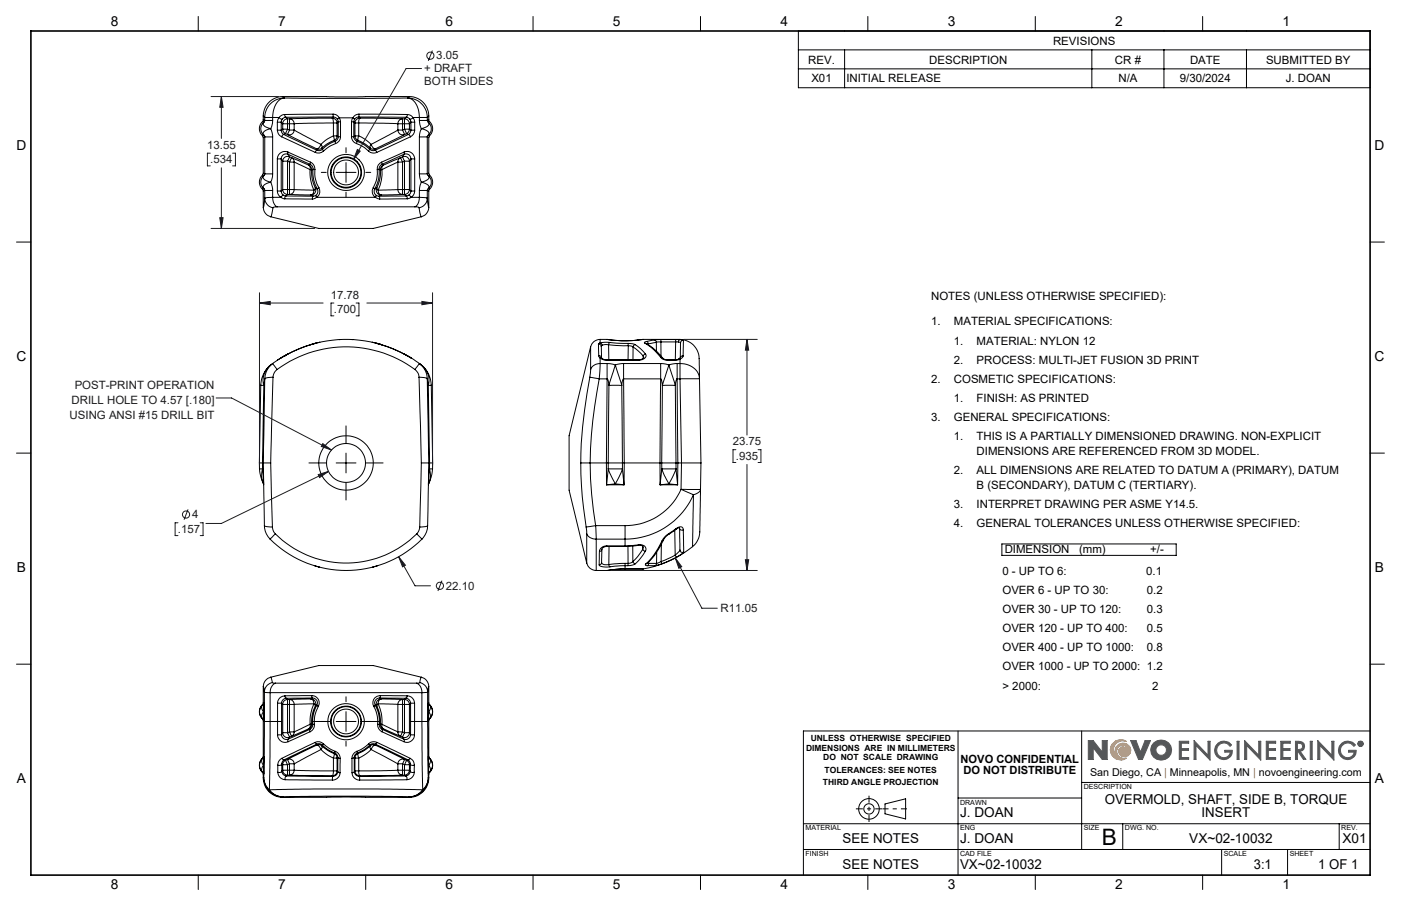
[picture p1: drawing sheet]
<svg xmlns="http://www.w3.org/2000/svg" width="432mm" height="279mm" viewBox="0 0 432 279" stroke-linecap="round" stroke-linejoin="round" font-family="sans-serif">
<g fill="none" stroke="#000" stroke-width=".31">
<path d="M61.1 5.1v4.5M112.7 5.1v4.5M164.3 5.1v4.5M215.9 5.1v4.5M267.5 5.1v4.5M319.1 5.1v4.5M370.7 5.1v4.5M80.9 37.5l.4 .2M80.9 37.5a2.95 2.95 0 0 0 0 4.4M81.1 36.9l-.2 .6M81.1 36.9l.5 .2M81.1 35.8l.5 .4"/>
<path d="M81.1 35.8v1.1M81.3 37.7a.77 .77 0 0 0-.2 .8 .77 .77 0 0 0 .6 .6l1.7 .6M81.3 37.7a2.52 2.52 0 0 0 0 4M81.6 37.1l-.3 .6M81.6 37.1h2.4M81.6 36.2h2.4M81.6 36.2v.9M83.4 39.7l.6 2.5M83.4 39.7l-2 .9-.3 .5 .2 .6M84 36.2l2 .1M84 37.1l-.6 2.6M84 36.2v.9"/>
<path d="M85.5 37.7h1.2M85.5 37.7v2.4M86 36.3l-.5 1.4M86 36.3l1 .4M86.7 37.7l.4 .5M86.7 37.7v2.4M87 36.7l-.3 1M87.1 29.8h39.1M87.1 39.8a1.45 1.45 0 0 0 .9 1.4M87.1 29.8a6 6 0 0 0-6 6M87.1 38.2h1.5M87.1 39.8h1.5"/>
<path d="M87.1 29.8l.5 .4M87.1 39.8l-.4 .3M87.1 38.2v1.6M87.6 30.2a4.8 4.8 0 0 0-3.5 4.7l-.1 1.3M87.6 30.2h38.1M87.6 30.2a6 6 0 0 0-6 6M87.8 35.3l-.9 .2-.9 .8M87.8 35.3v.6l.3 .3M88.1 36.2l-1.1 .5M88.1 36.2l.5 .5M88.6 36.7a1.51 1.51 0 0 0-1.5 1.5M88.6 36.7v1.5"/>
<path d="M88.6 39.8l-.6 1.4M88.6 36.7h.6M88.6 38.2h.6M88.6 38.2v1.6M88.6 39.8l.6 .3M89.2 36.7a1.51 1.51 0 0 1 1.5 1.5M89.2 36.7v1.5M89.2 38.2h1.5M89.2 38.2v1.9M90.7 38.2v1.9M102.4 36.4l-13.2 .3M102.4 36.4a1.45 1.45 0 0 1 1.5 1.5"/>
<path d="M102.4 36.4l.4 1.5M102.7 35.2l1.1 .3 .8 .8M102.7 35.2l-14.9 .1M102.7 35.2v.9M102.7 36.1l-14.6 .1M102.7 36.1l.5 .1 .8 .6M102.7 36.1l-.3 .3M102.8 37.9h1.1M102.8 37.9l-12.1 .3M102.8 37.9v4M103.9 37.9v4M104 36.8l.2 .8"/>
<path d="M104.2 37.6h.8M104.2 37.6v4.6M104.2 37.6l-.3 .3M104.6 36.3h4.1M104.6 36.3l-.6 .5M104.6 36.3l.4 1.3M105 37.6v4.6M108.3 37.6h.7M108.3 37.6v4.6M108.7 36.3l.6 .5M108.7 36.3l-.4 1.3M109 37.6v4.6"/>
<path d="M109 37.6l.4 .3M109.3 36.8l-.3 .8M109.4 37.9h1.2M109.4 37.9v4M110.6 36.1l14.6 .1M110.6 36.1l-.5 .1-.8 .6M110.6 37.9l12 .3M110.6 36.1l.3 .3M110.6 37.9v4M110.6 35.2l14.9 .1M110.6 35.2l-1.1 .3-.8 .8M110.6 35.2v.9"/>
<path d="M110.9 36.4l13.2 .3M110.9 36.4a1.51 1.51 0 0 0-1.5 1.5M110.9 36.4l-.3 1.5M122.6 38.2h1.5M122.6 38.2v1.9M124.1 36.7a1.51 1.51 0 0 0-1.5 1.5M124.1 36.7v1.5M124.1 36.7h.6M124.1 38.2h.6M124.1 38.2v1.9M124.7 36.7a1.57 1.57 0 0 1 1.5 1.5M124.7 36.7v1.5"/>
<path d="M124.7 38.2h1.5M124.7 39.8h1.5M124.7 39.8l.6 1.4M124.7 38.2v1.6M124.7 39.8l-.6 .3M125.2 36.2l1.1 .5M125.2 36.2l-.5 .5M125.5 35.3l1.1 .3 .7 .7M125.5 35.3l-.1 .6-.2 .3M125.7 30.2a4.7 4.7 0 0 1 3.5 4.7l.1 1.3M125.7 30.2a6 6 0 0 1 6 6M126.2 29.8a6 6 0 0 1 6 6"/>
<path d="M126.2 29.8l-.5 .4M126.2 39.8l-.3 .8-.6 .6M126.2 39.8l.4 .3M126.2 38.2v1.6M126.3 36.7l.3 1M126.6 37.7h1.2M126.6 37.7l-.4 .5M126.6 37.7v2.4M127.3 36.3l.5 1.4M127.3 36.3l-1 .4M127.8 37.7v2.4M129.3 36.2l-2 .1"/>
<path d="M129.3 37.1l.6 2.6M129.3 37.1h2.4M129.3 36.2h2.4M129.3 36.2v.9M129.9 39.7l-.6 2.5M129.9 39.7l1.7 .6a.8 .8 0 0 1 .4 1.4M131.7 37.1l.3 .6M131.7 36.2v.9M132 37.7l.2 .5-.3 .6-2 .9M132 37.7a2.59 2.59 0 0 1 0 4M132.2 36.9l.2 .6M132.2 36.9l-.5 .2"/>
<path d="M132.2 35.8l-.5 .4M132.2 35.8v1.1M132.4 37.5l-.4 .2M132.4 37.5a3 3 0 0 1 0 4.4M80.9 41.9l.2 .5M80.9 58.4l.2 .5M80.9 54l.4 .2M80.9 54a2.95 2.95 0 0 0 0 4.4M81.1 53.4l-.2 .6M81.1 53.4l.5 .2M81.1 42.4v11M81.1 58.9v5"/>
<path d="M81.3 54.2a.77 .77 0 0 0-.2 .8 .77 .77 0 0 0 .6 .5l1.7 .7M81.3 41.7l.3 .5M81.3 58.2l.3 .5M81.3 54.2a2.56 2.56 0 0 0 0 4M81.3 41.7l-.4 .2M81.3 58.2l-.4 .2M81.6 53.6l-.3 .6M81.6 53.6h2.4M81.6 42.2h2.4M81.6 58.7h2.4M81.6 42.2l-.5 .2M81.6 58.7l-.5 .2"/>
<path d="M81.6 42.2v11.4M81.6 58.7v2.4M83.4 56.2l.6 2.5M83.4 56.2l-1.7 .6a.77 .77 0 0 0-.6 .6 .77 .77 0 0 0 .2 .8M84 53.6v.9l-.6 1.7M84 42.2v11.4M84 58.7v2.2M85.5 40.1l.4 1.3 .9 .8M85.5 58.9l.4 1.2 .7 .8M85.5 49h1.2M85.5 40.1h1.2M85.5 58.9h1.2"/>
<path d="M85.5 49v9.9M86.7 40.1l.2 .9 .6 .5M86.7 58.9l.1 .6 .6 .7M86.7 49l.4 .7M86.7 49v9.9M86.8 42.2l10.4 4.8M87.1 58.5a1.51 1.51 0 0 0 1.5 1.5M87.1 49.7h1.5M87.1 58.5h1.5M87.1 58.5l-.4 .4M87.1 49.7v8.8M87.5 41.5l-.4 .1-.3 .6"/>
<path d="M87.5 41.5l10.1 4.8M88 41.2l.6 .3M88 41.2l-.5 .3M88.6 41.5l9 4.4M88.6 58.5v1.5M88.6 60h.6M88.6 60l-.5 .4M88.6 49.7v8.8M88.6 49.7l.6 .3M88.6 58.5h.6M88.7 46.9l7 3.1M88.7 46.9a2.34 2.34 0 0 0-3.2 2.1"/>
<path d="M88.7 46.9l.1 .7M88.8 47.6l6.8 3.1M88.8 47.6a1.51 1.51 0 0 0-2.1 1.4M88.8 47.6l.5 .8M89.2 60l6.6 .1M89.2 40.1l-.6 1.4M89.2 40.1h1.5M89.2 50h1.5M89.2 58.5v1.5M89.2 58.5h1.5M89.2 50v8.5M89.3 48.4a1.48 1.48 0 0 0-2.2 1.3"/>
<path d="M89.3 48.4l-.7 1.3M89.3 48.4l.6 .2M89.9 48.6l5.3 2.3M89.9 48.6a1.4 1.4 0 0 1 .8 1.4M89.9 48.6l-.7 1.4M90.7 40.1l8.2 4.4M90.7 40.1a1.5 1.5 0 0 1-2.1 1.4M90.7 58.5l6 .1M90.7 58.5a1.51 1.51 0 0 1-1.5 1.5M90.7 50l4.9 2.3M90.7 50v8.5M95.2 50.9a1.51 1.51 0 0 1 .9 1.5"/>
<path d="M95.2 50.9a1.21 1.21 0 0 1 .4 1.4M95.6 52.3l.2 3.3 .9 3M95.6 52.3l.5 .1M95.6 50.7a1.47 1.47 0 0 1 .9 1.5M95.6 50.7l-.4 .2M95.7 50l1.1 1.1 .2 1.2M95.7 50l-.1 .7M96.1 52.4v1.5a9.5 9.5 0 0 0 1.1 4.1M96.5 52.2l-.1 1.7a10.2 10.2 0 0 0 1.4 4.4M96.5 52.2l.5 .1M96.5 52.2l-.4 .2M96.7 58.6a1.26 1.26 0 0 1-.9 1.5"/>
<path d="M97 52.3a8.8 8.8 0 0 0 1.3 5.6M97.2 58l.6 .3M97.2 58a1.5 1.5 0 0 1-1.4 2.1M97.2 58l-.5 .6M97.6 45.9v.4M97.6 46.3l-.4 .7M97.8 58.3a1.51 1.51 0 0 1-.5 2M98.3 57.9a2.19 2.19 0 0 1-.7 3M98.3 57.9l-.5 .4M98.9 44.5l.4 .7v.4M98.9 44.5a1.56 1.56 0 0 1-1.3 1.4M99.3 45.6l.1 .4"/>
<path d="M99.3 45.6a1.6 1.6 0 0 1-1.7 .3M99.4 46l.4 .5M99.4 46a1.52 1.52 0 0 1-1.8 .3M99.8 46.5a2.25 2.25 0 0 1-2.6 .5M102.8 41.9l-1.8 .9-2.1 1.7M102.8 41.9l.1 1.4M102.8 41.9h1.1M102.9 43.3l-2.3 1.2-1.3 1.1M102.9 43.3l.4 .3M103.3 43.6l.1 .7M103.3 43.6l-2.4 1.1-1.5 1.3M103.4 44.3l-2.1 1-1.5 1.2"/>
<path d="M103.9 41.9a1.48 1.48 0 0 1-1 1.4M103.9 41.9l.3 .3M104.2 42.2a1.52 1.52 0 0 1-.9 1.4M104.2 42.2h.8M105 42.2a2.21 2.21 0 0 1-1.6 2.1M108.3 42.2a2.25 2.25 0 0 0 1.6 2.1M108.3 42.2h.7M109 42.2a1.6 1.6 0 0 0 1.1 1.4M109.4 41.9a1.59 1.59 0 0 0 1 1.4M109.4 41.9h1.2M109.4 41.9l-.4 .3M109.9 44.3a9.9 9.9 0 0 1 3.6 2.2"/>
<path d="M110.1 43.6l-.2 .7M110.1 43.6l1.8 .8 2 1.6M110.4 43.3l2.3 1.2 1.3 1.1M110.4 43.3l-.3 .3M110.6 41.9l2.4 1.4 1.4 1.2M110.6 41.9l-.2 1.4M113.5 46.5l.7 .5 .8 .2 1.1-.2M113.9 46l-.4 .5M113.9 46a1.46 1.46 0 0 0 1.7 .3M114 45.6l-.1 .4M114 45.6a1.6 1.6 0 0 0 1.7 .3M114.4 44.5l-.4 1.1"/>
<path d="M114.4 44.5a1.65 1.65 0 0 0 1.3 1.4M115 57.9a2.19 2.19 0 0 0 .7 3M115 57.9l.5 .4M115.5 58.3a1.47 1.47 0 0 0 .5 2M115.6 46.3l.5 .7M115.7 45.9l-.1 .4M116.1 58l-.6 .3M116.1 58a1.46 1.46 0 0 0 1.3 2.1M116.1 58l.5 .6M116.3 52.3a9.4 9.4 0 0 1-1.3 5.6M116.6 58.6a1.35 1.35 0 0 0 .8 1.5M116.8 52.2a10.3 10.3 0 0 1-1.3 6.1"/>
<path d="M116.8 52.2l-.5 .1M116.8 52.2l.4 .2M117.2 52.4v2.2l-1.1 3.4M117.6 50a2.18 2.18 0 0 0-1.3 2.3M117.6 50l.1 .7M117.7 50.7a1.57 1.57 0 0 0-.9 1.5M117.7 50.7l.4 .2M117.7 52.3l-.2 3.3-.9 3M117.7 52.3l-.5 .1M118.1 50.9a1.52 1.52 0 0 0-.9 1.5M118.1 50.9a1.21 1.21 0 0 0-.4 1.4M122.6 40.1l-8.2 4.4"/>
<path d="M122.6 40.1a1.5 1.5 0 0 0 2.1 1.4M122.6 58.5l-6 .1M122.6 58.5a1.51 1.51 0 0 0 1.5 1.5M122.6 50l-4.9 2.3M122.6 40.1h1.5M122.6 50h1.5M122.6 58.5h1.5M122.6 50v8.5M123.4 48.6l-5.3 2.3M123.4 48.6a1.4 1.4 0 0 0-.8 1.4M123.4 48.6l.7 1.4M124 48.4a1.5 1.5 0 0 1 2.2 1.3"/>
<path d="M124 48.4l.7 1.3M124 48.4l-.6 .2M124.1 60l-6.7 .1M124.1 40.1l.6 1.4M124.1 58.5v1.5M124.1 60h.6M124.1 58.5h.6M124.1 50v8.5M124.5 47.6l-6.8 3.1M124.5 47.6a1.52 1.52 0 0 1 2.1 1.4M124.5 47.6l-.5 .8M124.6 46.9a2.33 2.33 0 0 1 3.2 2.1"/>
<path d="M124.6 46.9l-7 3.1M124.6 46.9l-.1 .7M124.7 49.7h1.5M124.7 58.5h1.5M124.7 58.5v1.5M124.7 60l.5 .4M124.7 49.7v8.8M124.7 49.7l-.6 .3M124.7 41.5l-9 4.4M125.3 41.2l-.6 .3M125.3 41.2l.5 .3M125.8 41.5l-10.2 4.8"/>
<path d="M125.8 41.5l.7 .7M126.2 58.5a1.57 1.57 0 0 1-1.5 1.5M126.2 58.5l.4 .4M126.2 49.7v8.8M126.5 42.2l-10.4 4.8M126.6 49h1.2M126.6 40.1l-.2 .9-.6 .5M126.6 40.1h1.2M126.6 58.9l-.2 .9-.5 .4M126.6 58.9h1.2M126.6 49l-.4 .7M126.6 49v9.9"/>
<path d="M127.8 40.1a2.35 2.35 0 0 1-1.3 2.1M127.8 58.9a2.19 2.19 0 0 1-1.1 2M127.8 49v9.9M129.3 53.6l.6 2.6M129.3 42.2h2.4M129.3 58.7h2.4M129.3 53.6h2.4M129.3 42.2v11.4M129.3 58.7v2.2M129.9 56.2l-.6 2.5M129.9 56.2l1.7 .6a.8 .8 0 0 1 .4 1.4M131.7 53.6l.3 .6"/>
<path d="M131.7 42.2l.5 .2M131.7 58.7l.5 .2M131.7 42.2v11.4M131.7 58.7v2.4M132 41.7l-.3 .5M132 58.2l-.3 .5M132 54.2l.2 .5-.3 .6-2 .9M132 54.2a2.62 2.62 0 0 1 0 4M132 41.7l.4 .2M132 58.2l.4 .2M132.2 53.4l.2 .6M132.2 53.4l-.5 .2"/>
<path d="M132.2 42.4v11M132.2 58.9v5M132.4 54l-.4 .2M132.4 41.9l-.2 .5M132.4 58.4l-.2 .5M132.4 54a3 3 0 0 1 0 4.4M5.1 74.6h4.4M81.1 63.9a3.1 3.1 0 0 0 2.3 3M81.6 61.1a3.1 3.1 0 0 0 2.5 3M81.6 61.1l-.5 2.8M83.4 66.9l14.8 3.5h16.8l14.9-3.5M84 60.9h2.6"/>
<path d="M84 60.9a3.1 3.1 0 0 0 1.4 2.9M84 60.9l-2.4 .2M84.1 64.1l-.7 2.8M85.4 63.8h42.5M85.4 63.8l-1.3 .3M86.6 60.9l1.2 .4M87.4 60.2l-.8 .7M87.4 60.2l.7 .2M87.8 61.3l8.5 .1M88.1 60.4l-.3 .3v.6M88.1 60.4l8.4 .1M95.8 60.1l.7 .4"/>
<path d="M96.5 60.5l-.2 .9M97.3 60.3l.3 .6M97.3 60.3l-.8 .2M97.6 60.9h18.1M97.6 60.9l-1.3 .5M115.7 60.9l1.3 .5M116 60.3l-.3 .6M116 60.3l.8 .2M116.8 60.5l.2 .9M117.4 60.1l-.6 .4M125.2 60.4l-8.4 .1M125.2 60.4l.2 .3 .1 .6"/>
<path d="M125.5 61.3l-8.5 .1M125.9 60.2l-.7 .2M125.9 60.2l.8 .7M126.7 60.9h2.6M126.7 60.9l-1.2 .4M127.9 63.8l1.3 .3M129.2 64.1l.7 2.8M129.3 60.9a3.1 3.1 0 0 1-1.4 2.9M129.3 60.9l2.4 .2M131.7 61.1a2.97 2.97 0 0 1-2.5 3M131.7 61.1l.5 2.8M132.2 63.9a3.1 3.1 0 0 1-2.3 3"/>
<path d="M422.3 74.6h4.4M80.4 118.8l.9 .1M80.4 118.8l-.5 24M81.3 118.9l-.4 23.9M81.6 116.8l-.5 26M81.6 116.8l-.3 2.1M83.4 112.6a5.8 5.8 0 0 0-2.1 6.3M83.4 112.6a8.3 8.3 0 0 0-3 6.2M83.4 112.6l-.5 .4M83.4 112.6h.1M84 112.1l-.6 .5M84 112.1a6 6 0 0 0-2.4 4.7"/>
<path d="M84 112.1l1.4 1.8M84.1 116.3l-.7 26.5M84.1 116.3l-1.6 .2-.9 .3M85.4 113.9l-.8 1-.5 1.4M85.4 113.9a35.7 35.7 0 0 1 42.5 0M86.6 110.4l-2.6 1.7M87.8 109.7l-1.2 .7M87.8 109.7h.1M88.7 109.1l-3.2 2M88.7 109.1v.1M96.3 106.2l-4.7 1.6-3.8 1.9M96.3 106.2a39.8 39.8 0 0 0-8.5 3.5"/>
<path d="M96.3 106.2h.1M96.9 105.9l-1.3 .4M97 105.9h.1M97.6 105.8l-1.3 .4M97.6 105.8a37.8 37.8 0 0 1 18.1 0M98.5 105.6h.1M98.5 105.6l-1.7 .4M105 104.7h-.4M108.3 104.7h.4M114.7 105.6h.1M114.8 105.6l1.7 .4M115.7 105.8l1.3 .4"/>
<path d="M116.3 105.9l1.4 .4M117 106.2l3.9 1.3 4.6 2.2M117 106.2l.5 .1a39.3 39.3 0 0 1 8 3.4M117 106.2h.1M124.6 109.2l2.1 1.2M125.5 109.7l1.2 .7M125.5 109.7h.1M125.6 109.7l1.1 .7M126.7 110.4l2.6 1.7M127.9 113.9l.4 .4a2.78 2.78 0 0 1 .9 2M129.2 116.3l.7 26.5M129.2 116.3l1.6 .2 .9 .3"/>
<path d="M129.3 112.1a5.9 5.9 0 0 1 2.4 4.7M129.3 112.1l-1.4 1.8M129.3 112.1l.6 .5-.5-.5M131.7 116.8l.5 26M131.7 116.8l.3 2.1M132 118.9l.4 23.9M132.9 118.8a8.1 8.1 0 0 0-3-6.2 5.7 5.7 0 0 1 2.1 6.3M132.9 118.8l-.9 .1M132.9 118.8l.4 24M181.8 116.3a142.4 142.4 0 0 0-2.8 26.5M181.8 116.3l2.9 .5M182 113.9l-.2 2.4"/>
<path d="M182 107l-6.6 27.4v16.8l5.4 22.4M182 107v6.9M184.4 106.2l.1 3.5M184.4 106.2a.74 .74 0 0 1 .9 .7M184.5 109.7l.5 .7M184.5 109.7a.69 .69 0 0 1 .9 .6M184.7 116.8l-.8 4.3a134.2 134.2 0 0 0-2 21.7M184.7 116.8h2.4M185 104.7a2.97 2.97 0 0 0-3 2.3M185 112.1l-.3 4.7M185 112.1a3 3 0 0 0-3 1.8M185 110.4v1.7"/>
<path d="M185 110.4l.7 .4 1.2 .3M185 105.8l-.6 .4M185 105.8l.6 .7M185 104.7v1.1M185 110.4l.5 .1M185 104.7h2.1M185 112.1h2.1M185.3 106.9l.1 3.4M185.4 110.3l.1 .2M185.5 110.5l1.4 .4M185.6 106.5l-.3 .4M186.9 110.9v.2"/>
<path d="M186.9 110.9h9.9M186.9 111.1h9.9M187.1 104.7l.9 .1a35.6 35.6 0 0 0 10.2-.1M187.1 116.8l-.2 26M187.1 116.8l.3 .5 .3 1.6M187.1 112.1l2.6 .5M187.1 112.1v4.7M187.1 104.7a36.4 36.4 0 0 0 11.1 0M187.6 106.3l6 .3M187.6 106.3l-2 .2M187.6 106.3v4.6M187.7 118.9l-.2 23.9"/>
<path d="M187.7 118.9h3.9M187.9 105.6l5.7 .3M187.9 105.6l-2.9 .2M187.9 105.6l-.3 .7M189.7 112.6l1.9 6.3M189.7 112.6l-2 6.3M191.6 118.9l.2 23.9M192.2 116.8l-.4 .8-.2 1.3M192.2 116.8l.2 26M192.2 112.1l-2.5 .5M192.2 112.1v4.7M192.2 116.8h11.4"/>
<path d="M192.2 112.1h11.4M193.6 105.9l2.2 .4M193.6 105.9v.7M193.6 106.6l1.5 .4M193.6 106.6v4.3M195.1 107l3.2 2.8M195.1 107v3.9M195.8 106.3l1.6 1.2 1.5 1.6M195.8 106.3l-.5 .2-.2 .5M196.8 110.9v.2M198.1 104.7h-.1M198.2 104.7h11.3"/>
<path d="M198.3 109.8l.1 .5M198.3 109.8l-.1 .7M198.4 110.3l-.8 .5-.8 .1M198.8 105.9l2.8 2.1 2.1 2.2M198.8 105.9h.4M198.9 109.1a1.18 1.18 0 0 1-1 1.8l-1.1 .2M198.9 109.1l-.6 .7M199.2 105.9a17.6 17.6 0 0 1 5 4.5M199.2 105.9h.1M199.3 105.3l-.7 .3 .2 .3M199.3 105.3l.5 .7M199.8 106l-.3 .2"/>
<path d="M199.8 106v.3M201.6 104.8l-2.3 .5M201.6 104.8l.5 .3 .2 .5M202.3 105.6l-2.5 .4M202.3 105.6v2.7M203.6 116.8l-.2 26M203.6 116.8l.3 .5 .3 1.6M203.6 112.1l2.6 .5M203.6 112.1v4.7M203.7 110.2l1.1 .6 .9 .1M203.7 110.2a2.46 2.46 0 0 0 2 .9M203.7 104.7l-2.1 .1"/>
<path d="M203.7 105.4l-1.4 .2M203.7 104.7v.7M203.7 104.7h4.5M203.7 105.4h4.5M203.7 105.4v4.4M204.2 118.9l-.3 23.9M204.2 118.9h3.9M205.7 110.9v.2M205.7 110.9h2.4M205.7 111.1h2.4M206.2 112.6l1.9 6.3M206.2 112.6l-2 6.3"/>
<path d="M208.1 118.9l.3 23.9M208.1 110.9v.2M208.2 104.7h1.3M208.2 105.4h.9M208.2 104.7v.7M208.2 105.4l-.1 5.5M208.7 116.8l-.4 .8-.2 1.3M208.7 116.8l.2 26M208.7 112.1l-2.5 .5M208.7 112.1v4.7M208.7 116.8h.9M208.7 112.1h.9"/>
<path d="M209.1 105.4l.7 .3M209.2 110.7l-1.1 .2M209.2 110.7h.4M209.5 104.7a6.3 6.3 0 0 1 6 7.4l.1 4.7M209.5 104.7l1.1 .3M209.5 104.7l-.4 .7M209.5 104.7h.1M209.6 116.8h6M209.6 112.1a5.5 5.5 0 0 1 6 4.7M209.6 112.1v4.7M209.6 110.7l-1.5 .4M209.6 110.7v1.4"/>
<path d="M209.6 116.8l.4 26M209.7 110.4l-.5 .3M209.8 105.7l-.1 4.7M210.5 109.8l-.1 .4-.8 .5M210.5 109.8a.74 .74 0 0 0-.8 .6M210.6 105l-.1 4.8M210.6 105a.74 .74 0 0 0-.8 .7M215.6 116.8l.4 26M5.1 139.7h4.4M422.3 139.7h4.4M79.9 142.8h1M79.9 142.8l.1 1.8"/>
<path d="M80.9 144.6a6.6 6.6 0 0 0 .3 4.6 12.4 12.4 0 0 1-1.2-4.6M80.9 144.6l.4 4.9M80.9 142.8h.2M80.9 144.6h-.9M80.9 142.8v1.8M81.1 142.8h2.3M81.1 142.8l.4 19.3M83.4 142.8l.6 19.7M129.9 142.8l-.5 19.7M129.9 142.8h2.3M132.2 142.8l-.4 19.3M132.2 142.8h.2"/>
<path d="M132.4 144.6a6.8 6.8 0 0 1-.3 4.6l.8-2 .4-2.6M132.4 144.6l-.4 4.9M132.4 144.6h.9M132.4 142.8v1.8M132.4 142.8h.9M133.3 142.8v1.8M179 142.8h2.9M179 142.8v3.4a124.2 124.2 0 0 0 1.7 16.3M181.9 142.8a122 122 0 0 0 1.7 19.3M181.9 142.8h5M186.9 142.8h.6M186.9 142.8v6.7"/>
<path d="M186.9 149.5h5.4M187.5 142.8h4.3M187.5 144.6h4.3M187.5 142.8v1.8M187.5 144.6l2.2 4.6M187.5 144.6l-.6 4.9M189.7 149.2l-2.8 .3M189.7 149.2l2.6 .3M191.8 144.6l-2.1 4.6M191.8 144.6l.5 4.9M191.8 142.8h.6M191.8 142.8v1.8"/>
<path d="M192.4 142.8h11M192.4 142.8l-.1 6.7M203.4 142.8h.5M203.4 142.8v6.7M203.4 149.5h5.4M203.9 142.8h4.5M203.9 142.8l.1 1.8M204 144.6h4.4M204 144.6l.8 2.2 1.4 2.4M204 144.6l-.6 4.9M206.2 149.2l-2.8 .3M206.2 149.2l2.6 .3"/>
<path d="M208.4 144.6l-2.2 4.6M208.4 144.6l.4 4.9M208.4 142.8h.5M208.4 142.8v1.8M208.9 142.8h1.1M208.9 142.8l-.1 6.7M209.9 150.9a18.8 18.8 0 0 1-17.2 11.2M209.9 150.9h6M209.9 150.9l3.8 1.7M210 142.8h6M210 142.8l-.1 8.1M213.7 152.6a23.1 23.1 0 0 1-21 13.7"/>
<path d="M213.7 152.6l-.3 16M215.9 150.9l-.1 8.6a18.3 18.3 0 0 1-.7 7l-.7 1.2-1 .9M215.9 150.9a2.46 2.46 0 0 1-2.2 1.7M216 142.8l-.1 8.1M81.5 162.1l.6 .3 1.9 .1M81.5 162.1a5.9 5.9 0 0 0 1.8 4.2M83.3 166.3a33.1 33.1 0 0 0 46.7 0M84 162.5l.3 1.3 .6 .8M84.9 164.6a30.9 30.9 0 0 0 43.5 0M84.9 164.6l-1.6 1.7M96.9 174.4l1.5 .5M116.4 174.4l-1.5 .5"/>
<path d="M128.4 164.6l1.6 1.7M129.4 162.5l-.2 1-.8 1.1M131.8 162.1l-.5 .3-1.9 .1M131.8 162.1a5.9 5.9 0 0 1-1.8 4.2M180.7 162.5l.1 2.1M180.8 173.6a2.97 2.97 0 0 0 3 2.3M180.8 164.6a3 3 0 0 0 3 1.7M180.8 164.6v9M183.6 162.1l-2.9 .4M183.6 162.1l.2 4.2M183.6 162.1h9.1M183.8 166.3v9.6"/>
<path d="M183.8 175.9h3.3M183.8 166.3h8.9M184.7 174.2a2.52 2.52 0 0 0 2.6 .7l.7-.1M184.7 170v4.2M185.4 173.5l-.2 .5-.5 .2M185.4 173.5l.2 .3 .6 .3h1.4M185.5 169.4l-.2 .5-.6 .1M185.5 169.4l-.1 4.1M187 168.5h-.1a1.39 1.39 0 0 0-1.4 .9M187 168.3a2.17 2.17 0 0 0-2.3 1.7M187 168.3v.2M187 168.5h5.7"/>
<path d="M187 168.3h5.7M187.6 174.1l.4 .7M187.7 168.5l-.1 5.6M192.7 175.5l-5.6 .4M192.7 162.1v4.2M192.7 166.3v2M192.7 174.4v1M192.7 174.4h.8M192.7 174.4l-4.7 .4M192.7 173.7h.9M192.7 173.7l-5.1 .4M192.7 173.7v.7"/>
<path d="M192.7 175.4h5.6M192.7 175.4l-5.6 .5M192.7 168.3v.2M192.7 175.4v.1M193.5 168.5l.1 5.2M193.6 173.7l-.1 .7M195 168.4l.1 4.8M195.1 173.2l.3 .5 .4 .1M195.1 173.2l-.6 .4-.9 .1M195.8 173.8l-.9 .5-1.4 .1M196.8 168.2h.9a.72 .72 0 0 1 .4 1.2M196.8 168.2l-4.1 .3"/>
<path d="M196.8 168a1.69 1.69 0 0 1 2.3 1.7l-.2 .3M196.8 168l-4.1 .3M196.8 168v.2M198 168.4l.1 1M198.1 169.4l.8 .6M198.1 169.4l-1.5 2.1-1.5 1.7M198.3 175.4l-5.6 .1M198.9 170l-1.9 2.6-1.2 1.2M199.1 173.8l-.1 .5 .6 .1M199.4 173.7l-.3 .1M199.5 173.7l-.1 .1M199.5 173.6l.4 .1"/>
<path d="M199.6 174.4h2.3M199.9 173.7l-.3 .7M199.9 173.7h2.5M199.9 173.3v.4M202.4 173.7l-.5 .7M202.4 170.3v3.4M203.8 173.2l-1.4 .5M203.8 173.2l.2 .6M203.8 167.8v5.4M204 166.9a21.4 21.4 0 0 1-4.9 6.9M204 173.8l-2.1 .6M204.4 166.6a21 21 0 0 1-5 7.1"/>
<path d="M204.4 166.6l-.4 .3M206.1 164.6l-1.4 1.2-.7 1.1M206.1 164.6l.1 .1M206.2 164.7l-1 .8-.8 1.1M208 163.5l.1 7.7M208.1 171.2l.4 .7M208.1 171.2l-4.3 2M208.3 163.1a1.34 1.34 0 0 1 2.3 0v.3M208.3 163.1l-2.2 1.5M208.3 163.1l.1 .1M208.4 163.2l-2.2 1.5M208.5 171.9l-4.5 1.9"/>
<path d="M209.4 162.9v-.2l-.3 .1-.7 .4M209.4 162.9a.77 .77 0 0 0 1.2 .5M209.4 162.9l.2 6.8M209.6 169.7a.73 .73 0 0 0 1.1 .6M209.6 169.7l-1.5 1.5M210.6 163.4l.1 6.9M210.7 170.3l-2.2 1.6M213.4 168.6a33.1 33.1 0 0 1-15.1 6.8M5.1 204.8h4.4M80.9 217.3a1.68 1.68 0 0 0 .3 2.2M80.9 217.3h.1M80.9 217.3a2.99 2.99 0 0 0 0 4.4"/>
<path d="M80.9 217.3a2.92 2.92 0 0 0 0 4.4M81.1 211.8l.4 1.6M81.1 216.7l-.2 .6M81.1 211.8v4.9M81.1 216.7l.2 .1M81.2 219.5a1.68 1.68 0 0 0-.3 2.2M81.2 219.5l.1 2.7M81.3 216.8l-.1 2.7M81.3 216.8l-.4 .5M81.3 216.8v5.4M81.5 213.4l1.8 .2M81.5 213.4v9.1"/>
<path d="M83.3 213.6h46.7M83.3 213.6v8.9M83.4 208.8l.6 1.7M83.4 208.8l14.8-3.6h16.8l14.9 3.6M83.4 208.8a2.99 2.99 0 0 0-2.3 3M84 210.5l.9 .2M84 210.5a2.96 2.96 0 0 0-2.5 2.9M84.9 210.7h43.5M84.9 210.7a3.1 3.1 0 0 0-1.6 2.9M85.5 216.9h1.3M85.5 216.9v5.6M86.8 216.9l.3 .3"/>
<path d="M86.8 216.9v5.6M87.1 217.2h1.5M87.1 217.2v8.8M87.8 214.6a2.28 2.28 0 0 0-2.3 2.3M87.8 214.6l.4 .7M88.2 215.3a1.51 1.51 0 0 0-1.4 1.6M88.2 215.3l.4 .4M88.6 215.7a1.45 1.45 0 0 0-1.5 1.5M88.6 215.7v1.5M88.6 217.2v8.8M88.6 215.7h.6M88.6 217.2h.6"/>
<path d="M89.2 215.7a1.51 1.51 0 0 1 1.5 1.5M89.2 215.7v1.5M89.2 217.2h1.5M89.2 217.2v8.5M90.7 217.2v8.5M95.8 215.5a1.51 1.51 0 0 1 1.4 2.2M95.8 215.5l-6.6 .2M95.8 215.5a1.34 1.34 0 0 1 .9 1.6M96.1 214.5a2.25 2.25 0 0 1 2 3.3M96.1 214.5l-8.3 .1M96.1 214.5l.2 .8M96.3 215.3a1.48 1.48 0 0 1 1.3 2.2"/>
<path d="M96.3 215.3l-.5 .2M96.3 215.3h-8.1M96.7 217.1l-.9 3-.2 3.3M96.7 217.1l.5 .6M96.7 217.1l-6 .1M97.2 217.7l-1 2.7-.1 2.9M97.6 217.5l-.9 2.3-.4 2.7M97.6 217.5l.5 .3M97.6 217.5l-.4 .2M98.1 217.8l-1.1 3-.1 1.7M115.2 217.8l.9 2.4 .4 2.3M115.6 217.5l-.4 .3"/>
<path d="M115.6 217.5l1.1 2.5 .2 2.5M115.6 217.5l.5 .2M116.1 217.7l1 2.6 .1 3M116.6 217.1l-.5 .6M116.6 217.1a12.9 12.9 0 0 1 1.1 6.3M116.6 217.1l6 .1M117 215.3a1.51 1.51 0 0 0-1.4 2.2M117 215.3l.4 .2M117 215.3h8.1M117.2 214.5l8.3 .1M117.2 214.5a2.23 2.23 0 0 0-2 3.3M117.2 214.5l-.2 .8"/>
<path d="M117.4 215.5a1.48 1.48 0 0 0-1.3 2.2M117.4 215.5l6.7 .2M117.4 215.5a1.44 1.44 0 0 0-.8 1.6M122.6 217.2h1.5M122.6 217.2v8.5M124.1 215.7a1.51 1.51 0 0 0-1.5 1.5M124.1 215.7v1.5M124.1 217.2v8.5M124.1 215.7h.6M124.1 217.2h.6M124.7 215.7a1.51 1.51 0 0 1 1.5 1.5M124.7 217.2h1.5"/>
<path d="M124.7 215.7v1.5M124.7 217.2v8.8M125.1 215.3l1.1 .6 .3 1M125.1 215.3l-.4 .4M125.5 214.6a2.34 2.34 0 0 1 2.3 2.3M125.5 214.6l-.1 .5-.3 .2M126.2 217.2v8.8M126.5 216.9h1.3M126.5 216.9l-.3 .3M126.5 216.9v5.6M127.8 216.9v5.6M128.4 210.7a2.99 2.99 0 0 1 1.6 2.9"/>
<path d="M129.4 210.5l-1 .2M129.4 210.5a2.97 2.97 0 0 1 2.4 2.9M129.9 208.8l-.5 1.7M129.9 208.8a2.99 2.99 0 0 1 2.3 3M130 213.6v8.9M131.8 213.4l-1.8 .2M131.8 213.4v9.1M132 216.8l.1 2.7M132 216.8l.4 .5M132 216.8v5.4M132.1 219.5a1.72 1.72 0 0 1 .3 2.2M132.1 219.5l-.1 2.7"/>
<path d="M132.2 211.8l-.4 1.6M132.2 216.7l.2 .6M132.2 211.8v4.9M132.2 216.7l-.2 .1M132.4 217.3a1.72 1.72 0 0 1-.3 2.2M132.4 217.3a2.99 2.99 0 0 1 0 4.4M132.4 217.3h.1M422.3 204.8h4.4M80.9 238.2l.4 .5M80.9 238.2l.2 .6M80.9 238.2h.1M80.9 233.8a1.68 1.68 0 0 0 .3 2.2"/>
<path d="M80.9 221.7l.4 .5M80.9 221.7l.2 .5M80.9 221.7h.1M80.9 233.8a2.99 2.99 0 0 0 0 4.4M80.9 233.8a2.95 2.95 0 0 0 0 4.4M80.9 233.8h.1M81.1 239.9a6 6 0 0 0 6 6M81.1 233.3l-.2 .5M81.1 222.2v11.1M81.1 238.8v1.1M81.1 233.3h.2M81.2 236l.1 2.7"/>
<path d="M81.2 236a1.68 1.68 0 0 0-.3 2.2M81.3 239.7a5.2 5.2 0 0 0 1.7 3.9M81.3 239.7a6 6 0 0 0 6 6M81.3 233.3l-.1 2.7M81.3 233.3l-.4 .5M81.3 239.7l-.2 .2M81.3 238.7l-.2 .1M81.3 233.3v5.4M81.3 222.2h-.2M81.5 222.5l-.2 17.2M81.5 222.5h1.8M83.3 222.5h2.2"/>
<path d="M83.3 222.5l-.3 21.1M85.5 222.5v4.1M85.5 226.6a2.29 2.29 0 0 0 3.3 2.1M85.5 222.5h1.3M85.6 236v2.2M85.6 238.2a2.35 2.35 0 0 0 2.3 2.3M86.8 226.5l-1.3 .1M86.8 226.5a1.51 1.51 0 0 0 2.1 1.4M86.8 222.5v4M86.8 235.7a.92 .92 0 0 1-1.2 .3M86.8 235.7l.1 2.1M86.8 235.7l.3 .1"/>
<path d="M86.9 237.8a.91 .91 0 0 1-1.3 .4M86.9 237.8l.4 1 1 .5M86.9 233.9a2.28 2.28 0 0 0-1.3 2.1M86.9 233.9l.3 .3 .5 .1M87.1 226a1.52 1.52 0 0 0 2.2 1.3M87.1 237.5a1.51 1.51 0 0 0 1.5 1.5M87.1 237.5h1.5M87.1 235.8h1.5M87.1 226h1.5M87.1 235.8v1.7M87.1 226l-.3 .5M87.1 237.5l-.2 .3"/>
<path d="M87.7 234.3l-.6 .4-.3 1M87.7 234.3l.3 .2M88 234.5a1.36 1.36 0 0 0-.9 1.3M88 234.5l.6 1.3M88.3 239.3a.88 .88 0 0 0-.4 1.2M88.3 239.3l14.3 .1M88.6 234.2a1.5 1.5 0 0 1 2.1 1.3M88.6 234.2l.6 1.3M88.6 234.2l-.6 .3M88.6 237.5v1.5M88.6 226l.7 1.3M88.6 235.8v1.7"/>
<path d="M88.6 239h.6M88.6 239l-.3 .3M88.6 237.5h.6M88.9 227.9l-.1 .8M89.2 239l13.2 .3M89.2 237.5h1.5M89.2 237.5v1.5M89.2 235.5h1.5M89.2 225.7l.7 1.3M89.2 225.7h1.5M89.2 235.5v2M89.2 235.5l-.6 .3"/>
<path d="M89.2 225.7l-.6 .3M89.3 227.3l-.4 .6M89.9 227l-.6 .3M90.7 237.5a1.51 1.51 0 0 1-1.5 1.5M90.7 237.5l12.1 .2M90.7 225.7l-.4 1-.4 .3M90.7 235.5v2M95.2 224.7l-5.3 2.3M95.2 224.7l.3 .2M95.5 224.9l.1 .8M95.5 224.9l-6.6 3M95.6 225.7l-6.8 3"/>
<path d="M95.6 223.4l-4.9 2.3M95.6 223.4a1.13 1.13 0 0 1-.4 1.3M96.1 223.3l.3 .1M96.1 223.3a1.51 1.51 0 0 1-.9 1.4M96.1 223.3l-.5 .1M96.3 222.5h.6M96.3 222.5l.1 .9M96.4 223.4a1.46 1.46 0 0 1-.9 1.5M96.9 222.5h4.1M96.9 222.5v.9M96.9 223.4l-.2 1.1-1.1 1.2M96.9 223.4h-.5"/>
<path d="M97.1 229a2.21 2.21 0 0 1 2.6 .4M97.1 229l-10.2 4.9M97.1 229l.5 .5M97.6 229.8a1.44 1.44 0 0 1 1.7 .3M97.6 229.8l-9 4.4M97.6 229.8a1.57 1.57 0 0 1 1.3 1.3M97.6 229.5a1.46 1.46 0 0 1 1.7 .3M97.6 229.5l-9.9 4.8M97.6 229.5v.3M98.9 231.1l2.2 1.8 1.7 .9M98.9 231.1l-8.2 4.4M99.3 230.1l2.1 1.5 1.5 .8"/>
<path d="M99.3 230.1v.4l-.4 .6M99.3 229.8a9.6 9.6 0 0 0 3.9 2.4M99.3 229.8v.3M99.7 229.4a9.6 9.6 0 0 0 3.6 2.3M99.7 229.4l-.4 .4M101 222.5a5.6 5.6 0 0 1 5.7-5.5 5.6 5.6 0 0 1 5.6 5.5M101 222.5h.9M101 222.5a5.6 5.6 0 0 0 5.7 5.6 5.6 5.6 0 0 0 5.6-5.6M101.9 222.5a4.8 4.8 0 0 1 4.7-4.7 4.8 4.8 0 0 1 4.8 4.7M101.9 222.5a4.8 4.8 0 0 0 4.7 4.8 4.8 4.8 0 0 0 4.8-4.8M102.4 239.3l.2 .1M102.6 239.4l-.1 1.2"/>
<path d="M102.8 237.7h1.1M102.8 237.7l-.4 1.6M102.8 233.8h1.1M102.8 233.8v3.9M102.9 232.4a1.4 1.4 0 0 1 1 1.4M102.9 232.4l-.1 1.4M103.2 232.2a1.55 1.55 0 0 1 .9 1.4M103.2 232.2l-.3 .2M103.3 231.7l1 .7 .5 1.5M103.3 231.7l-.1 .5M103.9 237.7a1.45 1.45 0 0 1-1.5 1.6M103.9 233.8v3.9"/>
<path d="M103.9 237.7l.2 .2M104.1 237.9l.7 .4M104.1 237.9a1.52 1.52 0 0 1-1.5 1.5M104.1 233.6l.7 .3M104.1 233.6v4.3M104.1 233.6l-.2 .2M104.8 238.3a2.27 2.27 0 0 1-2.3 2.3M104.8 233.9v4.4M108.5 233.9v4.4M108.5 238.3a2.24 2.24 0 0 0 2.3 2.3M109.2 233.6l-.7 .3M109.2 233.6v4.3"/>
<path d="M109.2 233.6l.2 .2M109.2 237.9l-.7 .4M109.2 237.9l.5 1.1 1 .4M109.4 237.7a1.51 1.51 0 0 0 1.5 1.6M109.4 233.8h1.2M109.4 237.7h1.2M109.4 233.8v3.9M109.4 237.7l-.2 .2M110 231.7a2.33 2.33 0 0 0-1.5 2.2M110 231.7l.1 .5M110.1 232.2a1.48 1.48 0 0 0-.9 1.4M110.1 232.2l.3 .2"/>
<path d="M110.4 232.4a1.49 1.49 0 0 0-1 1.4M110.4 232.4l.2 1.4M110.6 237.7v.9l.3 .7M110.6 233.8v3.9M110.7 239.4l.1 1.2M110.9 239.3l-.2 .1M111.4 222.5h.9M112.3 222.5h4.2M113.6 229.4l-1.7 1.4-1.9 .9M113.6 229.4l.3 .4M113.9 229.8a9.6 9.6 0 0 1-3.8 2.4M113.9 229.8l.1 .3"/>
<path d="M114 230.1l-2 1.5-1.6 .8M114 230.1l.4 1M114.4 231.1l-1.4 1.2-2.4 1.5M114.4 231.1l8.2 4.4M115.7 229.5a1.54 1.54 0 0 0-1.8 .3M115.7 229.5l10 4.8M115.7 229.5v.3M115.7 229.8a1.44 1.44 0 0 0-1.7 .3M115.7 229.8l9 4.4M115.7 229.8a1.66 1.66 0 0 0-1.3 1.3M116.2 229l10.2 4.9M116.2 229l-1.6-.2-1 .6"/>
<path d="M116.2 229l-.5 .5M116.4 223.4a2.46 2.46 0 0 0 1.3 2.3M116.4 223.4h.5M116.5 222.5l-.1 .9M116.5 222.5h.4M116.9 223.4a1.44 1.44 0 0 0 .9 1.5M116.9 222.5v.9M117.2 223.3l-.3 .1M117.2 223.3a1.51 1.51 0 0 0 .9 1.4M117.2 223.3l.5 .1M117.7 225.7l6.8 3M117.7 223.4l4.9 2.3"/>
<path d="M117.7 223.4a1.13 1.13 0 0 0 .4 1.3M117.8 224.9l-.1 .8M117.8 224.9l6.6 3M118.1 224.7l5.3 2.3M118.1 224.7l-.3 .2M122.6 237.5l-12 .2M122.6 237.5a1.51 1.51 0 0 0 1.5 1.5M122.6 225.7l.3 1 .5 .3M122.6 237.5h1.5M122.6 235.5h1.5M122.6 225.7h1.5M122.6 235.5v2"/>
<path d="M123.4 227l.6 .3M124 227.3l.4 .6M124.1 239l-13.2 .3M124.1 237.5v1.5M124.1 225.7l-.7 1.3M124.1 235.5v2M124.1 239h.6M124.1 237.5h.6M124.1 235.5l.6 .3M124.1 225.7l.6 .3M124.4 227.9l.1 .8M124.7 237.5h1.5"/>
<path d="M124.7 237.5v1.5M124.7 235.8h1.5M124.7 226h1.5M124.7 226l-.7 1.3M124.7 235.8v1.7M124.7 239l.3 .3M124.7 234.2a1.5 1.5 0 0 0-2.1 1.3M124.7 234.2l-.6 1.3M124.7 234.2l.6 .3M125 239.3l-14.3 .1M125 239.3a.88 .88 0 0 1 .4 1.2M125.3 234.5a1.46 1.46 0 0 1 .9 1.3"/>
<path d="M125.3 234.5l-.6 1.3M125.7 234.3l.5 .4 .3 1M125.7 234.3l-.4 .2M126.2 226a1.53 1.53 0 0 1-2.2 1.3M126.2 237.5a1.57 1.57 0 0 1-1.5 1.5M126.2 235.8v1.7M126.2 226l.3 .5M126.2 237.5l.2 .3M126.4 233.9a2.19 2.19 0 0 1 1.3 2.1M126.4 233.9l-.4 .3-.3 .1M126.4 237.8a.94 .94 0 0 0 1.3 .4M126.4 237.8a1.51 1.51 0 0 1-1.4 1.5"/>
<path d="M126.5 235.7a.95 .95 0 0 0 1.2 .3M126.5 235.7l-.1 2.1M126.5 235.7l-.3 .1M126.5 226.5a1.53 1.53 0 0 1-2.1 1.4M126.5 226.5l1.2 .1M126.5 222.5v4M126.5 222.5h1.3M127.7 238.2a2.34 2.34 0 0 1-2.3 2.3M127.7 236v2.2M127.7 226.6a2.3 2.3 0 0 1-3.2 2.1M127.8 222.5h2.2M127.8 222.5l-.1 4.1"/>
<path d="M130 222.5l.3 21.1M130 222.5h1.8M131.8 222.5l.2 17.2M132 239.7a5.2 5.2 0 0 1-1.7 3.9M132 239.7a6 6 0 0 1-6 6M132 239.7l.2 .2M132 233.3l.1 2.7M132 233.3l.4 .5M132 233.3v5.4M132 222.2h.2M132 238.7l.2 .1M132.1 236l-.1 2.7"/>
<path d="M132.1 236a1.72 1.72 0 0 1 .3 2.2M132.2 239.9a6 6 0 0 1-6 6M132.2 233.3l.2 .5M132.2 222.2v11.1M132.2 238.8v1.1M132.2 233.3h-.2M132.4 233.8l.1 .2a1.62 1.62 0 0 1-.4 2M132.4 238.2l-.4 .5M132.4 221.7l-.4 .5M132.4 233.8a2.99 2.99 0 0 1 0 4.4M132.4 221.7h.1M132.4 238.2h.1"/>
<path d="M132.4 221.7l-.2 .5M132.4 238.2l-.2 .6M132.4 233.8a3 3 0 0 1 0 4.4M132.4 233.8h.1M295.3 225.4v44.5M333.4 225.4v36.6M422.3 225.4h-174.7v44.5M83 243.6l13.8-.3 33.5 .3M83 243.6a5.3 5.3 0 0 0 4.3 2.1M87.1 245.9h39.1M87.3 245.7l12.8-.2 25.9 .2M87.3 245.7l-.2 .2"/>
<path d="M87.9 240.5l14.6 .1M125.4 240.5l-14.6 .1M126 245.7l.2 .2M130.3 243.6a5.3 5.3 0 0 1-4.3 2.1M247.6 254h174.7M272.8 247.9l6.3-1.6v6.3l-6.3-1.6zM295.3 246.1h38.1M333.4 241.3h88.9M346 254v8M412.7 254v8M61.1 269.9v4.4M112.7 269.9v4.4"/>
<path d="M164.3 269.9v4.4M215.9 269.9v4.4M247.6 262h174.7M267.5 269.9v4.4M319.1 269.9v4.4M370.7 269.9v4.4M376.5 262v7.9M396.8 262v7.9"/>
<circle cx="106.6" cy="53.1" r="5.6"/>
<circle cx="106.6" cy="53.2" r="4.8"/>
<circle cx="106.6" cy="53.2" r="4.6"/>
<circle cx="106.7" cy="53.2" r="3.8"/>
<circle cx="106.6" cy="142.8" r="8.4"/>
<circle cx="106.7" cy="142.8" r="6"/>
<circle cx="106.7" cy="222.5" r="4.6"/>
<circle cx="106.7" cy="222.5" r="3.8"/>
<circle cx="267.8" cy="249.5" r="1.59"/>
<circle cx="267.8" cy="249.5" r="3.2"/>
</g>
<path d="M342.7 229.6a3.1 3.1 0 0 1 4.5-.9 2.82 2.82 0 0 0-3.9 1.7 2.82 2.82 0 0 0 2.3 3.6 2.45 2.45 0 0 1-1.1-4.2 2.45 2.45 0 0 1 4 1.5 1.88 1.88 0 0 1-1.9 2.1 1.88 1.88 0 0 1-1.8-2.2l.6-.7a1.82 1.82 0 0 1 2.4 1.5 1.89 1.89 0 0 0-2.6-2 1.89 1.89 0 0 0-.3 3.3l1.5 .6 .8-.1a3.2 3.2 0 0 1-4-.2 3.2 3.2 0 0 1-.5-4z" fill="none" stroke="#f78d2a" stroke-width=".31"/>
<g fill="none" stroke="#555759" stroke-width=".31">
<path d="M336.9 230.6v3.6h-1.5v-5.8h1.5l2.8 3.6M336.9 230.6h.1M337 230.6l2.7 3.6h1.5v-5.8h-1.5v3.6M339.7 232h.1M348.5 228.4h1.6l1.4 3.6 1.4-3.6h1.7l-2.5 5.8h-1.2zM363.5 228.6h2.9v.6h-2.3v1.7h2.2v.5h-2.2v2.2h2.3v.6h-2.9zM368 228.4l4.3 4.5v-4.3h.7v5.8l-4.4-4.5v4.3h-.6zM375.4 229.2a2.89 2.89 0 0 1 4.2 .5l-.5 .5a2.26 2.26 0 0 0-3.2-.7 2.26 2.26 0 0 0-.5 3.2 2.26 2.26 0 0 0 3.3 .4l.5-1.1h-1.7v-.6h2.3a2.78 2.78 0 0 1-4 2.5 2.78 2.78 0 0 1-.4-4.7zM381.3 228.6h.6v5.6h-.6zM383.6 228.4l4.3 4.5v-4.3h.7v5.8l-4.4-4.5v4.3h-.6zM390.3 228.6h2.9v.6h-2.3v1.7h2.2v.5h-2.2v2.2h2.3v.6h-2.9zM394.8 228.6h2.9v.6h-2.3v1.7h2.2v.5h-2.2v2.2h2.3v.6h-2.9z"/>
<path d="M399.3 228.6a2.74 2.74 0 0 1 2.6 .8l.2 .8-.3 .9-1.1 .6 1.8 2.5h-.8l-1.7-2.5h-.1v2.5h-.6zM399.9 229.2l1.1 .1a1.02 1.02 0 0 1 0 1.7l-1.1 .2zM403.8 228.6h.6v5.6h-.6zM406.2 228.4l4.3 4.5v-4.3h.6v5.8l-4.3-4.5v4.3h-.6zM413.6 229.2a2.89 2.89 0 0 1 4.2 .5l-.5 .5a2.25 2.25 0 0 0-3.3-.7 2.25 2.25 0 0 0-.2 3.4 2.25 2.25 0 0 0 3.4-.3l.1-.6h-1.6v-.6h2.3a2.79 2.79 0 0 1-4 2.5 2.79 2.79 0 0 1-.4-4.7zM419 228.9l.6 .1-.1 .4 .2 .4-.4-.4-.3 .4zM419.2 229l.3 .2-.3 .1z"/>
<circle cx="357.9" cy="231.3" r="1.64"/>
<circle cx="357.9" cy="231.3" r="3.2"/>
<circle cx="419.3" cy="229.4" r=".85"/>
<circle cx="419.3" cy="229.4" r=".71"/>
</g>
<path d="M279.5 249.4h-7.5" fill="none" stroke="#000" stroke-width=".31" stroke-dasharray="15.2 1.3 1.3 1.3" stroke-dashoffset="13.4" stroke-linecap="butt"/>
<path d="M263.8 249.4h8.1M267.8 245.4v8.1" fill="none" stroke="#000" stroke-width=".31" stroke-dasharray="15.2 1.3 1.3 1.3" stroke-dashoffset="13.1" stroke-linecap="butt"/>
<path d="M9.5 9.6h412.8v260.3h-412.8z" fill="none" stroke="#000" stroke-width=".5"/>
<path d="M343 229.1a3.2 3.2 0 0 1 4.2-.4 2.82 2.82 0 0 0-3.9 1.7 2.82 2.82 0 0 0 2.3 3.6 2.43 2.43 0 0 1-1.9-2.8 2.43 2.43 0 0 1 2.7-2 2.43 2.43 0 0 1 2.1 2.7 1.82 1.82 0 0 1-2.5 1.5 1.82 1.82 0 0 1-.9-2.7 1.73 1.73 0 0 1 2.7 1.3 1.9 1.9 0 0 0-2.6-2 1.9 1.9 0 0 0-.3 3.3l.8 .5h1.5a3.2 3.2 0 0 1-4.2-.4 3.2 3.2 0 0 1 0-4.3z" fill-rule="evenodd" fill="#f78d2a"/>
<path d="M335.4 228.4v5.8h1.5v-3.6l2.8 3.6h1.5v-5.8h-1.5v3.6l-2.8-3.6zM348.5 228.4l2.4 5.8h1.2l2.5-5.8h-1.7l-1.4 3.6-1.4-3.6zM355.6 229.1a3.1 3.1 0 0 0 .2 4.6 3.1 3.1 0 0 0 4.6-.6 3.1 3.1 0 0 0-1-4.5l-1.8-.4-1 .3zM356.2 231.3a1.65 1.65 0 0 1 3.3 0 1.65 1.65 0 0 1-3.3 0zM363.5 228.6v5.6h2.9v-.6h-2.3v-2.2h2.2v-.5h-2.2v-1.7h2.3v-.6zM368 228.4v5.8h.6v-4.3l4.4 4.5v-5.8h-.7v4.3zM375.2 229.3a2.79 2.79 0 0 0 .7 4.7 2.79 2.79 0 0 0 3.9-2.6h-2.3v.6h1.7a2.16 2.16 0 0 1-3 1.4 2.16 2.16 0 0 1-.9-3.2 2.22 2.22 0 0 1 3.8 0l.5-.5a2.92 2.92 0 0 0-4.4-.4zM381.3 228.6v5.6h.6v-5.6zM383.6 228.4v5.8h.6v-4.3l4.4 4.5v-5.8h-.7v4.3zM390.3 228.6v5.6h2.9v-.6h-2.3v-2.2h2.2v-.5h-2.2v-1.7h2.3v-.6zM394.8 228.6v5.6h2.9v-.6h-2.3v-2.2h2.2v-.5h-2.2v-1.7h2.3v-.6zM399.3 228.6v5.6h.6v-2.5l1.8 2.5h.8l-1.8-2.5 1.1-.6 .3-1.3a1.6 1.6 0 0 0-2.1-1.2zM399.9 229.2l1.3 .3 .3 .4-.3 1-1.3 .3zM403.8 228.6v5.6h.6v-5.6zM406.2 228.4v5.8h.6v-4.3l4.3 4.5v-5.8h-.6v4.3zM413.3 229.4a2.79 2.79 0 0 0 .9 4.6 2.79 2.79 0 0 0 3.8-2.6h-2.3v.6h1.6a2.18 2.18 0 0 1-3.2 1.3 2.18 2.18 0 0 1-.4-3.5 2.22 2.22 0 0 1 3.6 .4l.5-.5a2.89 2.89 0 0 0-4.5-.3zM419 228.9v.9h.2v-.4l.5 .4-.2-.4 .2-.4zM419.2 229l.3 .2-.3 .1zM418.5 229.4a.85 .85 0 0 0 1.7 0 .85 .85 0 0 0-1.7 0zM418.6 229.4a.71 .71 0 0 1 1.4 0 .71 .71 0 0 1-1.4 0z" fill-rule="evenodd" fill="#555759"/>
<g fill="none" stroke="#191924" stroke-width=".31">
<path d="M133.3 15.6l-1.3 3.2M65.1 29.8h20.8M68.2 29.8l.6 3.3h-1.1zM68.2 29.8v12.9M129.9 21.1h-4.7l-16.3 28.1M64.8 47.2h-.9v4h.9M68.2 51.8v18.6M71.7 47.2h.9v4h-.9M110.1 46.1l.9 .5-2.1 2.6zM65.1 70.4h31.9M67.7 67.1h1.1l-.6 3.3zM80 93.5l3.3-.5v1z"/>
<path d="M80 93.5h19.6M80 90.3v53M102.9 93.5h-.9v3.9h.9M109.7 93.5h.9v3.9h-.9M113.1 93.5h20.2M130 93l3.3 .5-3.3 .5zM133.3 90.3v53M210.7 104.7h22.7M230.2 104.7l.6 3.3h-1.1zM230.2 104.7v29.5M66.6 122.7h4.8l30.8 16.1M99.5 136.8l2.7 2-3.2-1.1z"/>
<path d="M226.8 138.7h-.9v3.9h.9M233.6 138.7h.9v3.9h-.9M58 157.1l-1.3 3.2M98.1 146.4l3.1-1-2.7 1.9zM101.2 145.4l-33 16h-4.7M230.2 143.2v32.7M54.9 161.2h-.9v4h.9M61.7 161.2h.9v4h-.9M122.9 171.7l2.1 2.6-.9 .5zM122.9 171.7l5 9h4.8M136.2 179.1l-1.2 3.1M188.4 175.9h45"/>
<path d="M208.1 172.1l2 2.7-.9 .5zM208.1 172.1l8.2 15.5h4.8M229.7 172.6h1.1l-.6 3.3z"/>
<circle cx="132.6" cy="17.2" r="1.1"/>
<circle cx="57.3" cy="158.7" r="1.11"/>
<circle cx="135.6" cy="180.7" r="1.12"/>
</g>
<g fill="none" stroke="#000" stroke-width=".31">
<path d="M246.1 9.6h176.2v17.5h-176.2zM246.1 15.4h176.2M260.3 15.4v11.7M336.5 15.4v11.7M358.7 15.4v11.7M384.2 15.4v11.7M246.1 21.2h176.2M99 53.2h1.5M103.6 53.2h6.1M106.6 45.5v1.6M106.6 50.1v6.1M106.6 59.3v1.5"/>
<path d="M112.7 53.2h1.6M106.6 131.3v5.4M106.6 139.7v6.1M95.2 142.8h5.3M103.6 142.8h6.1M106.6 148.9v5.3M112.7 142.8h5.4M308.8 167.7h53.7v3.6h-53.7zM106.6 214.9v1.5M106.6 219.5v6M99 222.5h1.5M103.6 222.5h6.1"/>
<path d="M106.6 228.6v1.5M112.7 222.5h1.6"/>
</g>
<path d="M80 93.5l3.3-.5v1zM130 93l3.3 .5-3.3 .5zM98.1 146.4l.4 .9 2.7-1.9zM122.9 171.7l1.2 3.1 .9-.5zM99.5 136.8l2.7 2-3.2-1.1zM67.7 67.1h1.1l-.6 3.3zM68.2 29.8l.6 3.3h-1.1zM110.1 46.1l-1.2 3.1 2.1-2.6zM230.2 104.7l.6 3.3h-1.1zM229.7 172.6h1.1l-.6 3.3zM208.1 172.1l1.1 3.2 .9-.5z" fill="#191924"/>
<text font-size="7" x="339.5" y="260.5">B</text>
<g font-size="4.2">
<text x="34.1" y="8.1">8</text>
<text x="85.7" y="8.1">7</text>
<text x="137.3" y="8.1">6</text>
<text x="188.9" y="8.1">5</text>
<text x="240.5" y="8.1">4</text>
<text x="292.1" y="8.1">3</text>
<text x="343.7" y="8.1">2</text>
<text x="395.3" y="8.1">1</text>
<text x="5.1" y="46.4">D</text>
<text x="423.7" y="46.4">D</text>
<text x="5.1" y="111.4">C</text>
<text x="423.7" y="111.4">C</text>
<text x="5.2" y="176.5">B</text>
<text x="423.8" y="176.5">B</text>
<text x="5.2" y="241.6">A</text>
<text x="423.8" y="241.6">A</text>
<text x="340.5" y="248">OVERMOLD, SHAFT, SIDE B, TORQUE</text>
<text x="295.9" y="252">J. DOAN</text>
<text x="370.3" y="252">INSERT</text>
<text x="259.7" y="260">SEE NOTES</text>
<text x="295.9" y="260">J. DOAN</text>
<text x="366.5" y="260">VX~02-10032</text>
<text x="413.8" y="260">X01</text>
<text x="259.7" y="267.9">SEE NOTES</text>
<text x="295.9" y="267.9">VX~02-10032</text>
<text x="386.5" y="267.9">3:1</text>
<text x="406.3" y="267.9">1 OF 1</text>
<text x="34.1" y="274.2">8</text>
<text x="85.7" y="274.2">7</text>
<text x="137.3" y="274.2">6</text>
<text x="188.9" y="274.2">5</text>
<text x="240.5" y="274.2">4</text>
<text x="292.1" y="274.2">3</text>
<text x="343.7" y="274.2">2</text>
<text x="395.3" y="274.2">1</text>
</g>
<g font-size="3.5">
<text x="324.6" y="13.8">REVISIONS</text>
<text x="249.1" y="19.6">REV.</text>
<text x="286.4" y="19.6">DESCRIPTION</text>
<text x="343.6" y="19.6">CR #</text>
<text x="366.8" y="19.6">DATE</text>
<text x="390.2" y="19.6">SUBMITTED BY</text>
<text x="250.1" y="25.4">X01</text>
<text x="260.8" y="25.4">INITIAL RELEASE</text>
<text x="344.7" y="25.4">N/A</text>
<text x="363.6" y="25.4">9/30/2024</text>
<text x="396.3" y="25.4">J. DOAN</text>
<text x="287" y="92.4">NOTES (UNLESS OTHERWISE SPECIFIED):</text>
<text x="287" y="100.3">1.</text>
<text x="294" y="100.3">MATERIAL SPECIFICATIONS:</text>
<text x="294" y="106.2">1.</text>
<text x="301" y="106.2">MATERIAL: NYLON 12</text>
<text x="294" y="112.2">2.</text>
<text x="301" y="112.2">PROCESS: MULTI-JET FUSION 3D PRINT</text>
<text x="287" y="118.1">2.</text>
<text x="294" y="118.1">COSMETIC SPECIFICATIONS:</text>
<text x="294" y="124">1.</text>
<text x="301" y="124">FINISH: AS PRINTED</text>
<text x="287" y="129.9">3.</text>
<text x="294" y="129.9">GENERAL SPECIFICATIONS:</text>
<text x="294" y="135.8">1.</text>
<text x="301" y="135.8">THIS IS A PARTIALLY DIMENSIONED DRAWING. NON-EXPLICIT</text>
<text x="301" y="140.3">DIMENSIONS ARE REFERENCED FROM 3D MODEL.</text>
<text x="294" y="146.2">2.</text>
<text x="301" y="146.2">ALL DIMENSIONS ARE RELATED TO DATUM A (PRIMARY), DATUM</text>
<text x="301" y="150.8">B (SECONDARY), DATUM C (TERTIARY).</text>
<text x="294" y="156.7">3.</text>
<text x="301" y="156.7">INTERPRET DRAWING PER ASME Y14.5.</text>
<text x="294" y="162.6">4.</text>
<text x="301" y="162.6">GENERAL TOLERANCES UNLESS OTHERWISE SPECIFIED:</text>
<text x="309.6" y="170.5">DIMENSION</text>
<text x="332.6" y="170.5">(mm)</text>
<text x="354.5" y="170.5">+/-</text>
<text x="309" y="177.2">0 - UP TO 6:</text>
<text x="353.3" y="177.2">0.1</text>
<text x="309" y="183.1">OVER 6 - UP TO 30:</text>
<text x="353.5" y="183.1">0.2</text>
<text x="309" y="189">OVER 30 - UP TO 120:</text>
<text x="353.5" y="189">0.3</text>
<text x="309" y="194.9">OVER 120 - UP TO 400:</text>
<text x="353.5" y="194.9">0.5</text>
<text x="309" y="200.9">OVER 400 - UP TO 1000:</text>
<text x="353.5" y="200.9">0.8</text>
<text x="309" y="206.8">OVER 1000 - UP TO 2000: 1.2</text>
<text x="309" y="212.7">&gt; 2000:</text>
<text x="355.1" y="212.7">2</text>
<text x="296.1" y="235.2">NOVO CONFIDENTIAL</text>
<text x="296.9" y="238.7">DO NOT DISTRIBUTE</text>
</g>
<g font-size="3.5" fill="#191924">
<text x="130.7" y="22.3">+ DRAFT</text>
<text x="134.5" y="18.3">3.05</text>
<text x="130.7" y="26.2">BOTH SIDES</text>
<text x="63.8" y="45.8">13.55</text>
<text x="64.8" y="50.4">.534</text>
<text x="101.9" y="92.1">17.78</text>
<text x="102.9" y="96.6">.700</text>
<text x="22" y="124.5">DRILL HOLE TO 4.57 [.180]</text>
<text x="23" y="120">POST-PRINT OPERATION</text>
<text x="21.5" y="129.1">USING ANSI #15 DRILL BIT</text>
<text x="225.8" y="137.3">23.75</text>
<text x="226.8" y="141.8">.935</text>
<text x="59.2" y="159.8">4</text>
<text x="54.9" y="164.4">.157</text>
<text x="137.4" y="181.8">22.10</text>
<text x="222.1" y="188.7">R11.05</text>
</g>
<text font-size="3.3" x="336" y="239.4">San Diego, CA | Minneapolis, MN | novoengineering.com</text>
<g font-size="2.6">
<text x="248.4" y="231.5">DIMENSIONS ARE IN MILLIMETERS</text>
<text x="249.9" y="228.6">UNLESS OTHERWISE SPECIFIED</text>
<text x="253.7" y="234.4">DO NOT SCALE DRAWING</text>
<text x="254.2" y="238.5">TOLERANCES: SEE NOTES</text>
<text x="253.7" y="242.1">THIRD ANGLE PROJECTION</text>
</g>
<g font-size="2.2">
<text x="334" y="243.4">DESCRIPTION</text>
<text x="295.9" y="248.2">DRAWN</text>
<text x="248.3" y="256.1">MATERIAL</text>
<text x="295.9" y="256.1">ENG</text>
<text x="334" y="256.1">SIZE</text>
<text x="346.7" y="256.1">DWG. NO.</text>
<text x="413.4" y="256.1">REV.</text>
<text x="248.3" y="264">FINISH</text>
<text x="295.9" y="264">CAD FILE</text>
<text x="377.2" y="264">SCALE</text>
<text x="397.5" y="264">SHEET</text>
</g>
</svg>
